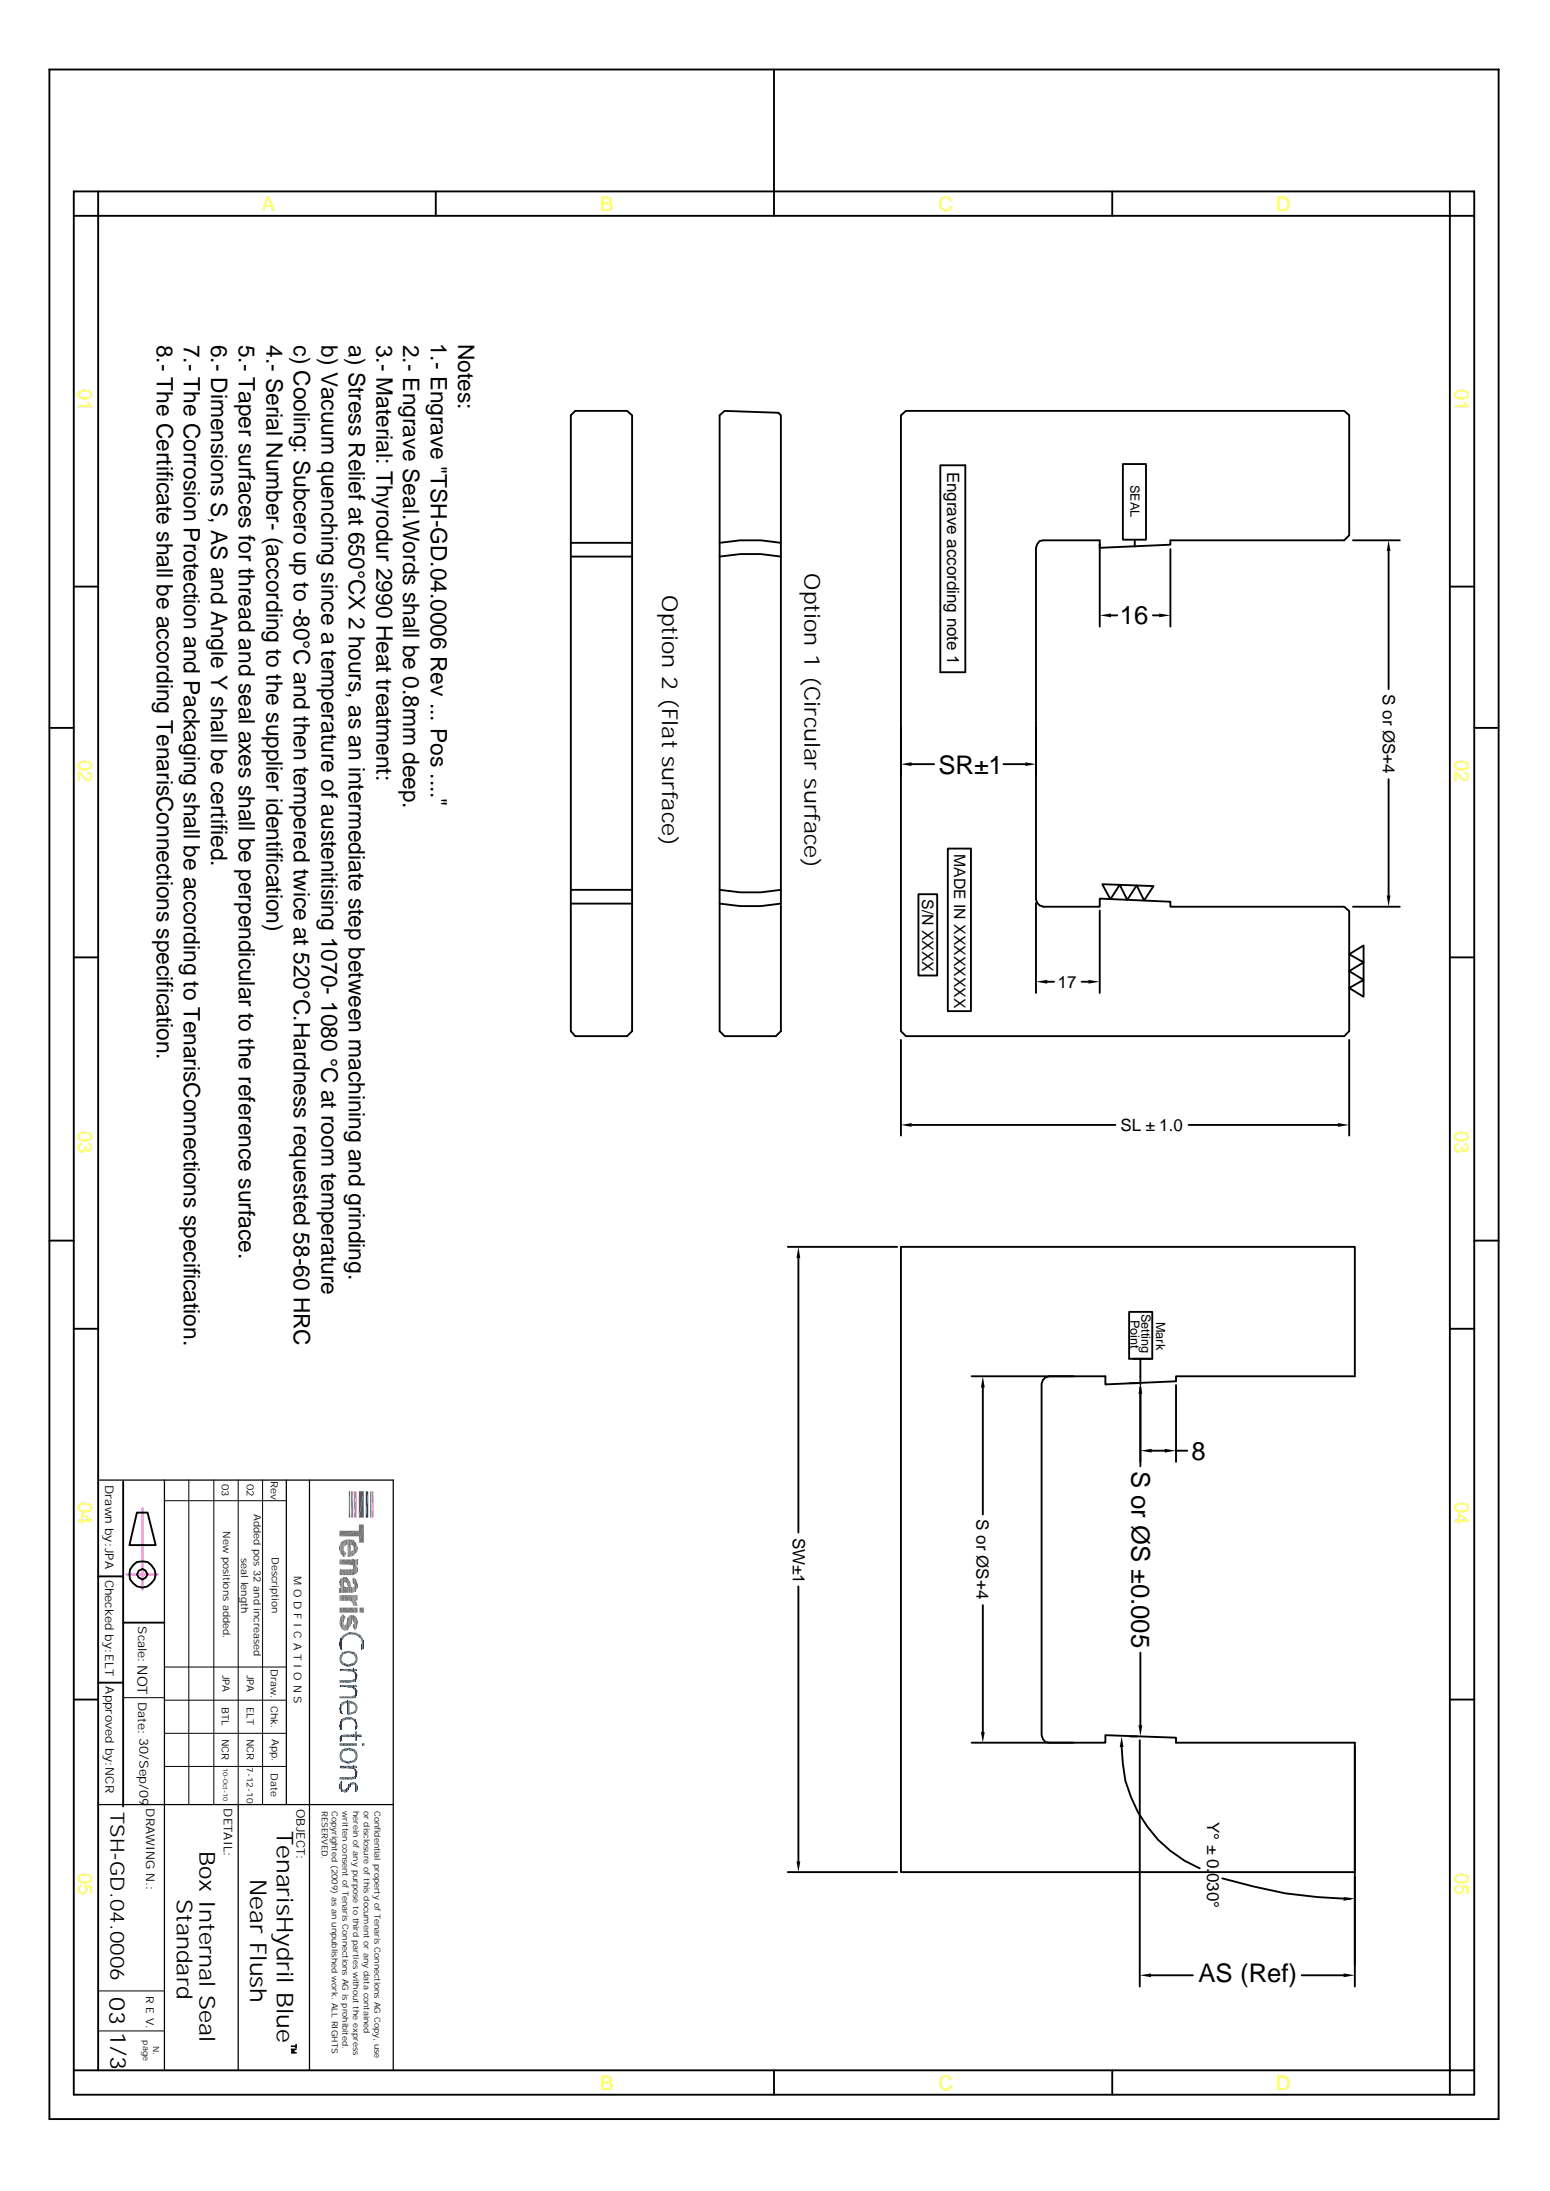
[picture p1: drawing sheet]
<svg xmlns="http://www.w3.org/2000/svg" width="210mm" height="297mm" viewBox="0 0 210 297" stroke-linecap="round" stroke-linejoin="round" font-family="sans-serif">
<g fill="none" stroke="#000" stroke-width=".25">
<path d="M6.7 9.4h196.2v277.5h-196.2zM104.8 9.4v19.8M10 25.9h189.6v257.7h-189.6zM10 29.2h189.6M13.3 25.9v254.4M59 25.9v3.3M150.6 25.9v3.3M196.3 25.9v254.4h-186.3M97.5 56.2v83.4M105.4 55.9l.3 .3v83.4M122 56.2l.7-.6h59.3l.7 .6v16.3l-.7 .7h-23.5v.6l-9.6 .4v-1h-7.6l-.5 .1-.3 .4-.2 .5v47.6l.2 .5 .3 .3 .5 .2h7.6v-1.1l9.6 .4v.7h23.5l.7 .6v16.2l-.7 .7h-59.3l-.7-.7zM10 79.4h3.3"/>
<path d="M97.5 75.4l2.7-.4h2.8l2.7 .4M97.5 73.5l2.7-.3h2.8l2.7 .3M152.1 62.8h3.1v10.3h-3.1zM153.7 73.2v.8M183.2 73.2h6.4M188 74.6v18.7M196.3 79.4h3.3M6.7 98.6h3.3M199.6 98.6h3.3M128.4 114.9h3.1v22h-3.1zM149.3 119.7l2.3 .1-1.2 2zM151.6 119.8l2.3 .1-1.2 1.9z"/>
<path d="M153.9 119.9l2.3 .1-1.3 1.9zM188 105.5v15.8M10 129.6h3.3M97.5 120.5l2.7 .3h2.8l2.7-.3M97.5 122.4l2.7 .3h2.8l2.7-.3M124.4 121.1h2.5v11h-2.5zM182.7 133.8l2-1.1v2.3zM182.7 131.5l2-1.2v2.4zM182.7 129.2l2-1.2v2.3zM183.2 122.8h6.4M196.3 129.6h3.3M122 140.8v13"/>
<path d="M123.4 152.3h27.6M161 152.3h20.2M182.7 140.8v13M6.7 168h3.3M10 179.9h3.3M122 168.8h61.5v17.6h-24.2v.6l-9.6 .5v-1.1h-7.6l-.5 .1-.4 .4-.1 .5v47.6l.1 .5 .4 .4 .5 .1h7.6v-1l9.6 .3v.7h24.2v17.5h-61.5zM196.3 179.9h3.3M199.6 168h3.3M154.4 186.4v1.1M10 230.1h3.3M151.9 236.6a17.6 17.6 0 0 0 10.6 16.4M196.3 230.1h3.3"/>
<path d="M165.5 254.4l4.3 1.1 4.3 .9 4.4 .5 4.4 .2M183.5 254.1v12M104.8 280.3v3.3M150.6 280.3v3.3M199.6 280.3h-3.3v3.3"/>
</g>
<path d="M188 73.2l.3 1.4h-.5zM187.8 121.3h.5l-.3 1.5zM122 152.3l1.4-.2v.5zM181.2 152.1l1.5 .2-1.5 .3zM151.9 235.1l.2 1.5h-.5zM181.9 256.9l1.6 .2-1.6 .3z" fill="#000"/>
<path d="M22.3 200.4v79.9M41.9 200.4v79.9M53.3 200.4v79.9M32.3 244.4v35.9" fill="none" stroke="#000" stroke-width=".17"/>
<g fill="#767676">
<path d="M48.4 212.2v.7z"/>
<path d="M48.4 211.2v.7z"/>
<path d="M48.3 212.1l.1 .1-.1 .8z"/>
<path d="M48.4 212.2v.7l-.1 .1z"/>
<path d="M48.3 211.2h.1l-.1 .7z"/>
<path d="M48.4 211.2v.7h-.1z"/>
<path d="M48.3 211.9v.2v1z"/>
<path d="M48.3 212.1v.9v.1z"/>
<path d="M48.3 211.2v.7z"/>
<path d="M48.2 211.9h.1l-.1 1.2z"/>
<path d="M48.3 211.9v1.2h-.1z"/>
<path d="M48.2 211.2h.1l-.1 .7z"/>
<path d="M48.3 211.2v.7h-.1z"/>
</g>
<path d="M48 211.2v2" fill="none" stroke="#767676" stroke-width=".25"/>
<g fill="#767676">
<path d="M47.9 212.3v.9z"/>
<path d="M47.9 211.2v1.1z"/>
<path d="M47.9 212.3l-.1 1v-.9z"/>
<path d="M47.9 212.3v.9l-.1 .1z"/>
<path d="M47.8 211.2h.1l-.1 .7z"/>
<path d="M47.9 211.2v1.1l-.1-.4z"/>
<path d="M47.8 211.2v.7z"/>
<path d="M47.6 212.5l.2-.1-.2 .9z"/>
<path d="M47.8 212.4v.9h-.2z"/>
<path d="M47.4 212.5h.2l-.2 .8z"/>
<path d="M47.6 212.5v.8h-.2z"/>
<path d="M47.4 212.5v.8z"/>
<path d="M47.2 212.5h.2l-.2 .8z"/>
<path d="M47.4 212.5v.8h-.2z"/>
<path d="M47 211.2h.8l-.8 .7z"/>
<path d="M47 211.9l.8-.7v.7z"/>
<path d="M46.8 212.5h.4l-.4 .8z"/>
<path d="M47.2 212.5v.8h-.4z"/>
<path d="M46.4 212.5h.4l-.4 .8z"/>
<path d="M46.8 212.5v.8h-.4z"/>
<path d="M46.2 211.2h.8l-.8 .7z"/>
<path d="M46.2 211.9l.8-.7v.7z"/>
<path d="M46.1 211.2h.1l-.1 .7z"/>
<path d="M46.2 211.2v.7h-.1z"/>
<path d="M46.1 212.5h.3l-.3 .8z"/>
<path d="M46.4 212.5v.8h-.3z"/>
<path d="M46.1 212.5v.8z"/>
<path d="M46.1 212.6l-.1 .6z"/>
<path d="M46.1 212.6v.7l-.1-.1z"/>
<path d="M46 211.2h.1l-.1 .7z"/>
<path d="M46.1 211.2v.7h-.1z"/>
</g>
<path d="M13.3 200.4h40" fill="none" stroke="#000" stroke-width=".17"/>
<path d="M49.7 201.9v3.6" fill="none" stroke="#0037dd" stroke-width=".34"/>
<path d="M50.5 201.9v3.6" fill="none" stroke="#dd00a5" stroke-width=".17"/>
<path d="M50.2 201.9v3.6" fill="none" stroke="#00b85c" stroke-width=".17"/>
<g fill="#767676">
<path d="M48.3 209.3l.2 .3-.2 .6z"/>
<path d="M48.3 209v.3v.9z"/>
<path d="M48.3 209.3v.9z"/>
<path d="M47.9 208.6l.4 .4-.4 1.6z"/>
<path d="M48.3 209v1.2l-.4 .4z"/>
<path d="M47.8 208.6h.1l-.1 .8z"/>
<path d="M47.9 208.6v1.2l-.1-.4z"/>
<path d="M47.9 209.8l-.1 .9v-.8z"/>
<path d="M47.9 209.8v.8l-.1 .1z"/>
<path d="M47.8 208.5v.8z"/>
<path d="M47.8 208.6v.8z"/>
<path d="M47.6 210.1l.2-.2-.2 .8z"/>
<path d="M47.8 209.9v.8h-.2z"/>
<path d="M47.5 210.1h.1l-.1 .6z"/>
<path d="M47.6 210.1v.6h-.1z"/>
<path d="M47.5 208.5h.3l-.3 .6z"/>
<path d="M47.8 208.5v.8l-.3-.2z"/>
</g>
<path d="M47.4 208.5v2.3" fill="none" stroke="#767676" stroke-width=".25"/>
<path d="M47.1 208.5v2.3M47.2 208.5v2.3" fill="none" stroke="#767676" stroke-width=".14"/>
<g fill="#767676">
<path d="M47 208.5h.1l-.1 .6z"/>
<path d="M47.1 208.5v.6h-.1z"/>
<path d="M46.7 210.2l.2 .1-.2 .4z"/>
<path d="M46.7 208.5h.3l-.3 .9z"/>
<path d="M47 208.5v.6l-.3 .3z"/>
<path d="M46.7 210.1v.1v.6z"/>
<path d="M46.7 210.2v.6z"/>
<path d="M46.6 210l.1 .1-.1 .6z"/>
<path d="M46.7 210.1v.7l-.1-.1z"/>
<path d="M46.6 209.6v1.1z"/>
<path d="M46.6 210v.7z"/>
<path d="M46.5 209.5l.1 .1-.1 1.1z"/>
<path d="M46.6 209.6v1.1h-.1z"/>
<path d="M46.5 208.6l.2-.1-.2 1z"/>
<path d="M46.7 208.5v.9l-.2 .1z"/>
<path d="M46.3 208.7l.2-.1-.2 2z"/>
</g>
<path d="M46.4 208.6v2.1" fill="none" stroke="#767676" stroke-width=".17"/>
<g fill="#767676">
<path d="M46.1 208.9l.2-.2-.2 1.7z"/>
<path d="M46.3 208.7v1.9l-.2-.2z"/>
<path d="M46.1 208.9v1.3z"/>
<path d="M46.1 208.9v1.5v-.2z"/>
<path d="M46 209.4v.5z"/>
<path d="M46.1 209.2l-.1 .7z"/>
<path d="M46.1 209.2v1l-.1-.3z"/>
</g>
<path d="M47.7 201.9v3.6" fill="none" stroke="#0037dd" stroke-width=".17"/>
<path d="M47.3 201.9v3.6" fill="none" stroke="#00b85c" stroke-width=".17"/>
<path d="M48.1 201.9v3.6" fill="none" stroke="#dd00a5" stroke-width=".34"/>
<g fill="#767676">
<path d="M48.6 206.4h.7l-.7 2.5z"/>
<path d="M49.3 206.4v2.5h-.7z"/>
<path d="M46 207.3h2.6l-2.6 .7z"/>
<path d="M46 208l2.6-.7v.7z"/>
</g>
<g fill="#00b85c">
<path d="M48.6 201.9h.7l-.7 3.6z"/>
<path d="M49.3 201.9v3.6h-.7z"/>
</g>
<g fill="#0037dd">
<path d="M48.3 237.3l.1 .5-.1 .5z"/>
<path d="M48.2 237.1l.1 .2-.1 1.1z"/>
<path d="M48.3 237.3v1l-.1 .1z"/>
<path d="M48.2 237.8l-.1 .8z"/>
<path d="M48.1 236.9l.1 .2-.1 .4z"/>
<path d="M48.2 237.1v.7l-.1-.3z"/>
<path d="M48.1 238l-.2 .6v-.2z"/>
<path d="M48.1 238v.6h-.2z"/>
<path d="M47.9 236.8l.2 .1-.2 .3z"/>
<path d="M48.1 236.9v.6l-.2-.3z"/>
<path d="M47.2 238.5l.7-.1-.7 .5z"/>
<path d="M47.2 238.9l.7-.5v.2z"/>
<path d="M47.2 236.7l.7 .1-.7 .2z"/>
<path d="M47.2 237l.7-.2v.4z"/>
<path d="M46.5 238.4l.7 .1-.7 .1z"/>
<path d="M46.5 238.6l.7-.1v.4z"/>
<path d="M46.5 236.8l.7-.1-.7 .5z"/>
<path d="M46.5 237.2l.7-.5v.3z"/>
<path d="M46.3 238l.2 .4-.2 .2z"/>
<path d="M46.5 238.4v.2h-.2z"/>
<path d="M46.3 236.9l.2-.1-.2 .7z"/>
<path d="M46.5 236.8v.4l-.2 .3z"/>
<path d="M46.2 237.8l.1 .2-.1 .4z"/>
<path d="M46.3 238v.6l-.1-.2z"/>
<path d="M46.3 236.9l-.1 .9z"/>
<path d="M46.1 237.3v1l-.1-.5z"/>
<path d="M46.2 237.1l-.1 1.2v-1z"/>
<path d="M46.2 237.1v1.3l-.1-.1z"/>
<path d="M48.3 224.1l.1 .5-.1 .5z"/>
<path d="M48.2 224l.1 .1-.1 1.2z"/>
<path d="M48.3 224.1v1l-.1 .2z"/>
<path d="M48.2 224.6l-.1 .8z"/>
<path d="M48.2 224.6v.7l-.1 .1z"/>
<path d="M48.1 223.8l.1 .2-.1 .4z"/>
<path d="M48.2 224v.6l-.1-.2z"/>
<path d="M48.1 224.9l-.2 .6v-.4z"/>
<path d="M48.1 224.9v.5l-.2 .1z"/>
<path d="M47.9 223.7l.2 .1-.2 .2z"/>
<path d="M48.1 223.8v.6l-.2-.4z"/>
<path d="M47.2 225.4l.7-.3-.7 .6z"/>
<path d="M47.2 225.7l.7-.6v.4z"/>
<path d="M47.2 223.5l.7 .2-.7 .1z"/>
<path d="M47.2 223.8l.7-.1v.3z"/>
<path d="M46.5 225.1l.7 .3-.7 .1z"/>
<path d="M46.5 225.5l.7-.1v.3z"/>
<path d="M46.5 223.7l.7-.2-.7 .5z"/>
<path d="M46.5 224l.7-.5v.3z"/>
<path d="M46.3 224.9l.2 .2-.2 .3z"/>
<path d="M46.5 225.1v.4l-.2-.1z"/>
<path d="M46.3 223.8l.2-.1-.2 .7z"/>
<path d="M46.5 223.7v.3l-.2 .4z"/>
<path d="M46.2 224.6l.1 .3-.1 .4z"/>
<path d="M46.3 224.9v.5l-.1-.1z"/>
<path d="M46.3 223.8l-.1 .8z"/>
<path d="M46.1 224.1v1l-.1-.5z"/>
<path d="M46.2 224l-.1 1.1v-1z"/>
<path d="M46.2 224v1.3l-.1-.2z"/>
</g>
<g fill="#767676">
<path d="M48.3 219.2l.2 .4-.2 .5z"/>
<path d="M48.3 219.1v1.3z"/>
<path d="M48.3 219.2v1.2z"/>
<path d="M48.2 218.9l.1 .2-.1 1.6z"/>
<path d="M48.3 219.1v1.3l-.1 .3z"/>
<path d="M48.1 218.9h.1l-.1 1.8z"/>
<path d="M48.2 218.9v1.8h-.1z"/>
<path d="M47.9 218.8l.2 .1-.2 1.7z"/>
<path d="M48.1 218.9v1.8l-.2-.1z"/>
<path d="M47.9 220v.5z"/>
<path d="M47.9 220v.6z"/>
<path d="M47.9 218.8v.8z"/>
<path d="M47.9 218.8v1.2z"/>
<path d="M47.8 220.1v.3v-.2z"/>
<path d="M47.8 220.1h.1l-.1 .3z"/>
<path d="M47.9 220.1v.4l-.1-.1z"/>
<path d="M47.8 218.8h.1l-.1 .6z"/>
<path d="M47.9 218.8v.8l-.1-.2z"/>
<path d="M47.7 218.7l.1 .1-.1 .6z"/>
<path d="M47.8 218.8v.6h-.1z"/>
<path d="M47.7 218.7v.9z"/>
<path d="M47.6 218.7h.1l-.1 .9z"/>
<path d="M47.7 218.7v.9h-.1z"/>
<path d="M47.6 218.7v1.1z"/>
<path d="M47.5 218.7h.1l-.1 1.4z"/>
<path d="M47.6 218.7l-.1 1.4z"/>
<path d="M47.3 218.8l.2-.1-.2 1.6z"/>
<path d="M47.5 218.7v1.4l-.2 .2z"/>
<path d="M47.3 218.8l-.2 1.9v-1.6z"/>
<path d="M47.3 218.8v1.5l-.2 .4z"/>
<path d="M47.1 219.1v1.6z"/>
<path d="M47.1 219.1l-.1 1.6z"/>
<path d="M47.1 219.1v1.6h-.1z"/>
<path d="M47 219.6l-.1 1.1z"/>
<path d="M47 219.6v1.1h-.1z"/>
<path d="M46.7 218.9l.1 .1-.1 .1z"/>
<path d="M46.7 220.1l.2-.2-.2 .9z"/>
<path d="M46.9 219.9v.8l-.2 .1z"/>
<path d="M46.7 220.1v.7z"/>
<path d="M46.6 218.7l.1 .2-.1 .6z"/>
<path d="M46.7 218.9v.2l-.1 .4z"/>
<path d="M46.6 220l.1 .1-.1 .6z"/>
<path d="M46.7 220.1v.7l-.1-.1z"/>
<path d="M46.6 218.7v.9z"/>
<path d="M46.5 219.7l.1 .3-.1 .7z"/>
<path d="M46.6 220v.7h-.1z"/>
<path d="M46.5 218.6l.1 .1-.1 1z"/>
<path d="M46.6 218.7v.9l-.1 .1z"/>
</g>
<path d="M46.4 218.5v2.2" fill="none" stroke="#767676" stroke-width=".14"/>
<g fill="#767676">
<path d="M46.1 219v1.1l-.1-.2z"/>
<path d="M46.3 218.7l-.2 1.4v-1.1z"/>
<path d="M46.3 218.7v2l-.2-.6z"/>
<path d="M48.3 217.2l.1 .2h-.1z"/>
<path d="M48.3 216l.1 .1-.1 .6z"/>
<path d="M48.4 216.1v.6h-.1z"/>
<path d="M48.2 216.8l.1 .4-.1 .2z"/>
<path d="M48.3 217.2v.2h-.1z"/>
<path d="M48.2 216h.1l-.1 .8z"/>
<path d="M48.3 216v.7l-.1 .1z"/>
<path d="M48 216h.2l-.2 1.4z"/>
<path d="M48.2 216v1.4h-.2z"/>
<path d="M47.9 216h.1l-.1 1.4z"/>
<path d="M48 216v1.4h-.1z"/>
<path d="M47.8 216h.1l-.1 1.4z"/>
<path d="M47.9 216v1.4h-.1z"/>
<path d="M47.8 216v1.2z"/>
<path d="M47.8 216v1.4v-.2z"/>
<path d="M47.7 216h.1l-.1 .9z"/>
<path d="M47.8 216v1.2l-.1-.3z"/>
<path d="M47.4 216h.3l-.3 .8z"/>
<path d="M47.7 216v.9l-.3-.1z"/>
<path d="M47.2 216h.2l-.2 .8z"/>
<path d="M47.4 216v.8h-.2z"/>
<path d="M46.7 216h.5l-.5 .8z"/>
<path d="M47.2 216v.8h-.5z"/>
<path d="M46.2 216h.5l-.5 .8z"/>
<path d="M46.7 216v.8h-.5z"/>
<path d="M46.1 216h.1l-.1 .8z"/>
<path d="M46.2 216v.8h-.1z"/>
<path d="M46.1 216v.8z"/>
<path d="M46 216.1l.1-.1-.1 .8z"/>
<path d="M46.1 216v.8h-.1z"/>
<path d="M48.4 214.5v.5z"/>
<path d="M48.2 213.8l.2 .7-.2 .9z"/>
<path d="M48.4 214.5v.5l-.2 .4z"/>
<path d="M48.2 213.8v1.7z"/>
<path d="M48 213.7l.2 .1-.2 1.8z"/>
<path d="M48.2 213.8v1.7l-.2 .1z"/>
<path d="M48 214.6l-.1 1z"/>
<path d="M48 214.6v1h-.1z"/>
<path d="M47.9 213.7h.1l-.1 .8z"/>
<path d="M48 213.7v.9l-.1-.1z"/>
<path d="M47.9 213.7v.7z"/>
<path d="M47.9 213.7v.8z"/>
<path d="M47.8 214.9h.1l-.1 .8z"/>
<path d="M47.9 214.9v.7l-.1 .1z"/>
<path d="M47.8 215v-.1v.8z"/>
<path d="M47.8 214.9v.8z"/>
<path d="M47.8 213.6l.1 .1-.1 .6z"/>
<path d="M47.9 213.7v.7l-.1-.1z"/>
<path d="M47.6 215h.2l-.2 .7z"/>
<path d="M47.8 215v.7h-.2z"/>
<path d="M47.6 215v.7z"/>
<path d="M47.6 214.9v.8z"/>
<path d="M47.5 214.6l.1 .3-.1 .8z"/>
<path d="M47.6 214.9v.8h-.1z"/>
<path d="M47.4 214.2l.1 .4-.1 1.1z"/>
<path d="M47.5 214.6v1.1h-.1z"/>
<path d="M47.2 213.8l.2 .4-.2 1.5z"/>
<path d="M47.4 214.2v1.5h-.2z"/>
<path d="M47 214.9l.2 .1-.2 .7z"/>
<path d="M47.2 215v.7h-.2z"/>
<path d="M47 213.6l.2 .2-.2 .7z"/>
<path d="M47.2 213.8v1.2l-.2-.5z"/>
<path d="M47 213.6v.8z"/>
<path d="M47 213.6v.9z"/>
<path d="M46.7 213.5l.3 .1-.3 .6z"/>
<path d="M47 213.6v.8l-.3-.2z"/>
<path d="M46.7 214.9h.3l-.3 .8z"/>
<path d="M47 214.9v.8h-.3z"/>
<path d="M46.7 214.9v.8z"/>
<path d="M46.6 213.5h.1l-.1 .8z"/>
<path d="M46.7 213.5v.7l-.1 .1z"/>
<path d="M46.5 214.6l.2 .3-.2 .8z"/>
<path d="M46.7 214.9v.8h-.2z"/>
<path d="M46.5 213.5h.1l-.1 1.1z"/>
<path d="M46.6 213.5l-.1 1.1z"/>
<path d="M46.5 214.6v1.1z"/>
<path d="M46.5 213.5v1.1z"/>
</g>
<path d="M46.4 213.6v2.1M46.4 213.5v2.2" fill="none" stroke="#767676" stroke-width=".14"/>
<g fill="#767676">
<path d="M46.2 213.7h.1l-.1 2z"/>
<path d="M46.3 213.7v2h-.1z"/>
<path d="M46.1 215.1h.1l-.1 .6z"/>
<path d="M46.2 215.1v.6h-.1z"/>
<path d="M46.1 215.1v.6z"/>
<path d="M46.1 213.8l.1-.1-.1 1.1z"/>
<path d="M46.2 213.7v1.4l-.1-.3z"/>
<path d="M46.1 213.8v.9z"/>
<path d="M46.1 213.8v1z"/>
<path d="M46 215.1h.1l-.1 .6z"/>
<path d="M46.1 215.1v.6h-.1z"/>
<path d="M46 214.1v.5z"/>
<path d="M46 215.1v.6z"/>
<path d="M46.1 214l-.1 .6z"/>
<path d="M46.1 214v.7l-.1-.1z"/>
<path d="M48.7 217.7h.6l-.6 .7z"/>
<path d="M49.3 217.7v.7h-.6z"/>
<path d="M48 217.7h.4l-.4 .7z"/>
<path d="M48.4 217.7v.7h-.4z"/>
<path d="M47.2 217.7h.8l-.8 .7z"/>
<path d="M47.2 218.4l.8-.7v.7z"/>
<path d="M46.4 217.7h.8l-.8 .7z"/>
<path d="M46.4 218.4l.8-.7v.7z"/>
<path d="M46 217.7h.4l-.4 .7z"/>
<path d="M46.4 217.7v.7h-.4z"/>
</g>
<g fill="#0037dd">
<path d="M49.3 222.5v.2z"/>
<path d="M49.2 222.1l.1 .4-.1 .7z"/>
<path d="M49.3 222.5l-.1 .7z"/>
<path d="M49.2 222.1v1.1z"/>
<path d="M49.1 221.8l.1 .3-.1 1.3z"/>
<path d="M49.2 222.1v1.1l-.1 .2z"/>
<path d="M49 221.8h.1l-.1 1.6z"/>
<path d="M49.1 221.8v1.6h-.1z"/>
<path d="M49 222.7v.7z"/>
<path d="M48.9 223.2v.2z"/>
<path d="M49 222.9l-.1 .5z"/>
<path d="M49 222.9v.5h-.1z"/>
<path d="M48.9 221.6l.1 .2-.1 .3z"/>
<path d="M49 221.8v.9l-.1-.6z"/>
<path d="M48.9 221.4v.2v.3z"/>
<path d="M48.9 221.6v.5v-.2z"/>
<path d="M48.5 221.2l.4 .2-.4 .2z"/>
<path d="M48.5 221.6l.4-.2v.5z"/>
<path d="M48.2 221.1l.3 .1-.3 .2z"/>
<path d="M48.2 221.4l.3-.2v.4z"/>
<path d="M47.9 221.1h.3l-.3 .2z"/>
<path d="M48.2 221.1v.3l-.3-.1z"/>
<path d="M47.2 221l.7 .1-.7 .2z"/>
<path d="M47.2 221.3l.7-.2v.2z"/>
<path d="M47.2 221.1v-.1v.3z"/>
<path d="M47.2 221v.3z"/>
<path d="M46.7 221.3l.5-.2-.5 .6z"/>
<path d="M47.2 221.1v.2l-.5 .4z"/>
<path d="M46.6 221.3h.1l-.1 .5z"/>
<path d="M46.7 221.3l-.1 .5z"/>
<path d="M46.3 223.2l.1 .2h-.1z"/>
<path d="M46.6 221.3l-.3 .9v-.5z"/>
<path d="M46.6 221.3v.5l-.3 .4z"/>
<path d="M46.3 223v.4z"/>
<path d="M46.3 223.2v.2z"/>
<path d="M46.2 222.7l.1 .3-.1 .4z"/>
<path d="M46.3 223v.4h-.1z"/>
<path d="M46.3 221.7l-.1 .8v-.7z"/>
<path d="M46.3 221.7l-.1 .8z"/>
<path d="M46.2 222.7v.7z"/>
<path d="M46.2 221.8v.9z"/>
<path d="M46.1 221.9l.1-.1-.1 1.6z"/>
<path d="M46.2 221.8v1.6h-.1z"/>
<path d="M46.1 221.9v1.4z"/>
<path d="M46.1 221.9v1.5z"/>
<path d="M46.1 221.9l-.1 1z"/>
<path d="M46.1 221.9v1.4l-.1-.4z"/>
<path d="M46 222.3v.6z"/>
<path d="M49 236.1h.4l-.4 .3z"/>
<path d="M49 236.4l.4-.3v.3z"/>
<path d="M48 236.1h.3l-.3 .3z"/>
<path d="M48 236.4l.3-.3v.3z"/>
<path d="M47.2 236.1h.8l-.8 .3z"/>
<path d="M47.2 236.4l.8-.3v.3z"/>
<path d="M46.4 236.1h.8l-.8 .3z"/>
<path d="M46.4 236.4l.8-.3v.3z"/>
<path d="M46 236.1h.4l-.4 .3z"/>
<path d="M46 236.4l.4-.3v.3z"/>
<path d="M48.3 233.3l.1 .5-.1 .2z"/>
<path d="M48.3 233.3v.8z"/>
<path d="M48.2 232.9l.1 .4-.1 .8z"/>
<path d="M48.3 233.3v.8h-.1z"/>
<path d="M48.2 233.7v.5z"/>
<path d="M48.1 232.8l.1 .1-.1 .4z"/>
<path d="M48.2 232.9v.8l-.1-.4z"/>
<path d="M48.1 234.1v.1z"/>
<path d="M48.2 233.9l-.1 .3z"/>
<path d="M48.2 233.9v.3h-.1z"/>
<path d="M48.1 232.8v.5z"/>
<path d="M47.8 232.7l.3 .1-.3 .1z"/>
<path d="M47.8 232.9l.3-.1v.5z"/>
<path d="M47.6 232.5l.2 .2-.2 .1z"/>
<path d="M47.6 232.8l.2-.1v.2z"/>
<path d="M47.4 232.5h.2l-.2 .3z"/>
<path d="M47.6 232.5v.3h-.2z"/>
<path d="M47 232.5h.4l-.4 .3z"/>
<path d="M47 232.8l.4-.3v.3z"/>
<path d="M46.9 232.5h.1l-.1 .3z"/>
<path d="M47 232.5v.3h-.1z"/>
<path d="M46.5 232.7l.4-.2-.4 .5z"/>
<path d="M46.9 232.5v.3l-.4 .2z"/>
<path d="M46.4 232.7h.1l-.1 .4z"/>
<path d="M46.5 232.7l-.1 .4z"/>
<path d="M46.3 234v.2z"/>
<path d="M46.2 232.8l.2-.1-.2 .7z"/>
<path d="M46.4 232.7v.4l-.2 .3z"/>
<path d="M46.2 233.8l.1 .2-.1 .2z"/>
<path d="M46.3 234v.2h-.1z"/>
<path d="M46.2 232.8v.7z"/>
<path d="M46.2 233.7v.5z"/>
<path d="M46.2 233.8v.4z"/>
<path d="M46.2 232.9v.8z"/>
<path d="M46.1 233.1l.1-.2-.1 1.3z"/>
<path d="M46.2 232.9v1.3h-.1z"/>
<path d="M46.1 233.1v1.1z"/>
<path d="M46 233.6v.3z"/>
<path d="M46.1 233.2l-.1 .7z"/>
<path d="M46.1 233.2v1l-.1-.3z"/>
<path d="M48.3 231l.1 .2-.1 .5z"/>
<path d="M48.3 230.7v.3v.7z"/>
<path d="M48.3 231v.7z"/>
<path d="M48.2 230.6l.1 .1-.1 1.2z"/>
<path d="M48.3 230.7v1l-.1 .2z"/>
<path d="M48.1 230.6h.1l-.1 .4z"/>
<path d="M48.2 230.6v.8l-.1-.4z"/>
<path d="M48.2 231.4l-.1 .6z"/>
<path d="M48.2 231.4v.5l-.1 .1z"/>
<path d="M47.9 231.7l.2-.1-.2 .4z"/>
<path d="M48.1 231.6v.4h-.2z"/>
<path d="M47.9 230.5l.2 .1-.2 .2z"/>
<path d="M48.1 230.6v.4l-.2-.2z"/>
<path d="M47.8 230.4l.1 .1-.1 .2z"/>
<path d="M47.9 230.5v.3l-.1-.1z"/>
<path d="M47.5 231.9l.4-.2-.4 .5z"/>
<path d="M47.5 232.2l.4-.5v.3z"/>
<path d="M47.4 230.3l.4 .1-.4 .2z"/>
<path d="M47.4 230.6l.4-.2v.3z"/>
<path d="M47.3 231.9h.2l-.2 .3z"/>
<path d="M47.5 231.9v.3h-.2z"/>
<path d="M47.3 230.3h.1l-.1 .3z"/>
<path d="M47.4 230.3v.3h-.1z"/>
<path d="M47.2 230.3h.1l-.1 2z"/>
<path d="M47.3 230.3v1.9l-.1 .1z"/>
<path d="M47.2 230.3v2z"/>
<path d="M47.1 230.3h.1l-.1 2z"/>
<path d="M47.2 230.3v2h-.1z"/>
<path d="M47.1 230.3v1.8z"/>
<path d="M47.1 230.3v2z"/>
<path d="M47.1 230.3v.3z"/>
<path d="M47.1 230.3v.5z"/>
<path d="M46.8 230.3h.3l-.3 .3z"/>
<path d="M47.1 230.3v.3h-.3z"/>
<path d="M46.7 230.4l.1-.1-.1 .3z"/>
<path d="M46.8 230.3v.3h-.1z"/>
<path d="M46.4 230.5l.3-.1-.3 .5z"/>
<path d="M46.7 230.4v.2l-.3 .3z"/>
<path d="M46.3 232h.1z"/>
<path d="M46.3 230.5h.1l-.1 .5z"/>
<path d="M46.4 230.5v.4l-.1 .1z"/>
<path d="M46.2 231.7l.1 .3h-.1z"/>
<path d="M46.2 232h.1z"/>
<path d="M46.2 231.2v.8z"/>
<path d="M46.2 231.7v.3z"/>
<path d="M46.3 230.5l-.1 .7z"/>
<path d="M46.1 230.8l.1-.2-.1 1.4z"/>
<path d="M46.2 230.6v1.4h-.1z"/>
<path d="M46.1 230.8v1.1z"/>
<path d="M46.1 230.8v1.2z"/>
<path d="M46 231.3v.3z"/>
<path d="M46.1 230.9l-.1 .7z"/>
<path d="M46.1 230.9v1l-.1-.3z"/>
<path d="M48.3 226.8h.1l-.1 .4z"/>
<path d="M48.3 226.7v.6z"/>
<path d="M48.3 226.8v.5z"/>
<path d="M48.3 226.1v.1z"/>
<path d="M48.3 226v.1v.1z"/>
<path d="M48.2 226.4l.1 .3-.1 .8z"/>
<path d="M48.3 226.7v.6l-.1 .2z"/>
<path d="M48.2 226.4v1.1z"/>
<path d="M48.2 226.8l-.1 .8z"/>
<path d="M48.2 226.8v.7l-.1 .1z"/>
<path d="M48.1 226.3l.1 .1-.1 .4z"/>
<path d="M48.2 226.4v.4h-.1z"/>
<path d="M48.1 226h.2l-.2 .2z"/>
<path d="M48.3 226v.2h-.2z"/>
<path d="M48.1 227.3v.4z"/>
<path d="M47.9 227.3h.2l-.2 .5z"/>
<path d="M48.1 227.3v.4l-.2 .1z"/>
<path d="M47.9 226.2l.2 .1-.2 .2z"/>
<path d="M48.1 226.3v.5l-.2-.3z"/>
<path d="M47.9 226h.2l-.2 .2z"/>
<path d="M48.1 226v.2h-.2z"/>
<path d="M47.9 226v.4z"/>
<path d="M47.9 226v.5z"/>
<path d="M47.8 226h.1l-.1 .4z"/>
<path d="M47.9 226v.4h-.1z"/>
<path d="M47.7 227.5l.2-.2-.2 .5z"/>
<path d="M47.9 227.3v.5h-.2z"/>
<path d="M47.6 226h.2l-.2 .3z"/>
<path d="M47.8 226v.4l-.2-.1z"/>
<path d="M47.5 227.5h.2l-.2 .4z"/>
<path d="M47.7 227.5v.3l-.2 .1z"/>
<path d="M47.2 227.5h.3l-.3 .4z"/>
<path d="M47.5 227.5v.4h-.3z"/>
<path d="M47.1 226h.5l-.5 .3z"/>
<path d="M47.1 226.3l.5-.3v.3z"/>
<path d="M46.9 226h.2l-.2 .2z"/>
<path d="M47.1 226v.3l-.2-.1z"/>
<path d="M46.7 227.5h.5l-.5 .4z"/>
<path d="M46.7 227.9l.5-.4v.4z"/>
<path d="M46.3 227.5h.4l-.4 .4z"/>
<path d="M46.7 227.5v.4h-.4z"/>
<path d="M46.2 227.5h.1l-.1 .4z"/>
<path d="M46.3 227.5v.4h-.1z"/>
<path d="M46.1 226h.8l-.8 .2z"/>
<path d="M46.1 226.2l.8-.2v.2z"/>
<path d="M46.1 226v.2z"/>
<path d="M46.1 226.1v.1h-.1z"/>
<path d="M46.1 227.5h.1l-.1 .4z"/>
<path d="M46.2 227.5v.4h-.1z"/>
<path d="M46 227.5h.1l-.1 .4z"/>
<path d="M46.1 227.5v.4h-.1z"/>
<path d="M48.3 228.9l.1 .1-.1 .4z"/>
<path d="M48.3 228.9v.6z"/>
<path d="M48.3 228.3v.1z"/>
<path d="M48.3 228.2v.1v.1z"/>
<path d="M48.2 228.6l.1 .3-.1 .8z"/>
<path d="M48.3 228.9v.6l-.1 .2z"/>
<path d="M48.2 228.6v1.1z"/>
<path d="M48.2 229l-.1 .8z"/>
<path d="M48.2 229v.7l-.1 .1z"/>
<path d="M48.1 228.5l.1 .1-.1 .4z"/>
<path d="M48.2 228.6v.4h-.1z"/>
<path d="M48.1 228.2h.2l-.2 .2z"/>
<path d="M48.3 228.2v.2h-.2z"/>
<path d="M48.1 229.5v.4z"/>
<path d="M47.9 229.5h.2l-.2 .5z"/>
<path d="M48.1 229.5v.4l-.2 .1z"/>
<path d="M47.9 228.4l.2 .1-.2 .2z"/>
<path d="M48.1 228.5v.5l-.2-.3z"/>
<path d="M47.9 228.2h.2l-.2 .2z"/>
<path d="M48.1 228.2v.2h-.2z"/>
<path d="M47.9 228.2v.4z"/>
<path d="M47.9 228.2v.5z"/>
<path d="M47.8 228.2h.1l-.1 .4z"/>
<path d="M47.9 228.2v.4h-.1z"/>
<path d="M47.7 229.7l.2-.2-.2 .5z"/>
<path d="M47.9 229.5v.5h-.2z"/>
<path d="M47.6 228.2h.2l-.2 .3z"/>
<path d="M47.8 228.2v.4l-.2-.1z"/>
<path d="M47.5 229.7h.2l-.2 .3z"/>
<path d="M47.7 229.7v.3h-.2z"/>
<path d="M47.2 229.7h.3l-.3 .3z"/>
<path d="M47.5 229.7v.3h-.3z"/>
<path d="M47.1 228.2h.5l-.5 .3z"/>
<path d="M47.1 228.5l.5-.3v.3z"/>
<path d="M46.9 228.2h.2l-.2 .2z"/>
<path d="M47.1 228.2v.3l-.2-.1z"/>
<path d="M46.7 229.7h.5l-.5 .3z"/>
<path d="M46.7 230l.5-.3v.3z"/>
<path d="M46.3 229.7h.4l-.4 .3z"/>
<path d="M46.3 230l.4-.3v.3z"/>
<path d="M46.2 229.7h.1l-.1 .3z"/>
<path d="M46.3 229.7v.3h-.1z"/>
<path d="M46.1 228.2h.8l-.8 .2z"/>
<path d="M46.1 228.4l.8-.2v.2z"/>
<path d="M46.1 228.2v.2z"/>
<path d="M46.1 228.3v.1h-.1z"/>
<path d="M46.1 229.7h.1l-.1 .3z"/>
<path d="M46.2 229.7v.3h-.1z"/>
<path d="M46 229.7h.1l-.1 .3z"/>
<path d="M46.1 229.7v.3h-.1z"/>
<path d="M48.9 234.9l.1 .3h-.1z"/>
<path d="M48.3 234.9h.6l-.6 .3z"/>
<path d="M48.3 235.2l.6-.3v.3z"/>
<path d="M48.1 234.5h.2l-.2 1.2z"/>
<path d="M48.3 234.5v1.2h-.2z"/>
<path d="M47.9 234.9h.2l-.2 .3z"/>
<path d="M48.1 234.9v.3h-.2z"/>
<path d="M47.9 234.9v.3z"/>
<path d="M47.4 234.9h.5l-.5 .3z"/>
<path d="M47.4 235.2l.5-.3v.3z"/>
<path d="M47.3 234.9h.1l-.1 .3z"/>
<path d="M47.4 234.9v.3h-.1z"/>
<path d="M47 234.9h.3l-.3 .3z"/>
<path d="M47 235.2l.3-.3v.3z"/>
<path d="M46.8 234.9h.2l-.2 .3z"/>
<path d="M47 234.9v.3h-.2z"/>
<path d="M46.7 234.9h.1l-.1 .3z"/>
<path d="M46.8 234.9v.3h-.1z"/>
<path d="M46.6 234.9h.1l-.1 .3z"/>
<path d="M46.7 234.9v.3h-.1z"/>
<path d="M46.3 235l.3-.1-.3 .3z"/>
<path d="M46.6 234.9v.3h-.3z"/>
<path d="M46.2 235.5v.2z"/>
<path d="M46.2 235h.1l-.1 .4z"/>
<path d="M46.3 235l-.1 .4z"/>
<path d="M46.2 235v.5z"/>
<path d="M46.2 235v.7z"/>
<path d="M46.2 235l-.1 .8v-.7z"/>
<path d="M46.2 235v.7l-.1 .1z"/>
<path d="M46.1 235.1v.7l-.1-.4z"/>
<path d="M46.1 235.1v.7z"/>
</g>
<path d="M13.3 244.4h40" fill="none" stroke="#000" stroke-width=".17"/>
<g fill="#0037dd">
<path d="M48.4 241.9v.4z"/>
<path d="M48.4 241.7v.6z"/>
<path d="M48.3 241.7h.1l-.1 .9z"/>
<path d="M48.4 241.7l-.1 .9z"/>
<path d="M48.3 241.6v.1v1z"/>
<path d="M48.3 241.7v.9v.1z"/>
<path d="M48.2 241.4l.1 .2-.1 1z"/>
<path d="M48.3 241.6v1.1l-.1-.1z"/>
<path d="M48.2 241.4v1.2z"/>
<path d="M48.1 242.5v.1z"/>
<path d="M48.2 242.2l-.1 .4z"/>
<path d="M48.2 242.2v.4h-.1z"/>
<path d="M48.1 241.4h.1l-.1 .3z"/>
<path d="M48.2 241.4v.8l-.1-.5z"/>
<path d="M47.9 241.3l.2 .1-.2 .2z"/>
<path d="M48.1 241.4v.3l-.2-.1z"/>
<path d="M47.8 241.3h.1l-.1 .4z"/>
<path d="M47.9 241.3v.3l-.1 .1z"/>
<path d="M47.5 241.4l.3-.1-.3 .4z"/>
<path d="M47.8 241.3v.4h-.3z"/>
<path d="M47.5 241.4v.5z"/>
<path d="M47.5 241.4l-.3 .8v-.5z"/>
<path d="M47.5 241.4v.5l-.3 .3z"/>
<path d="M47.2 241.7v.6z"/>
<path d="M47.2 241.7l-.2 1v-.5z"/>
<path d="M47.2 241.7v.6l-.2 .4z"/>
<path d="M47 242.2v.5z"/>
<path d="M46.7 242.3l.3-.1-.3 .6z"/>
<path d="M47 242.2v.5l-.3 .1z"/>
<path d="M46.6 242.4l.1-.1-.1 .4z"/>
<path d="M46.7 242.3v.5l-.1-.1z"/>
<path d="M46.3 241.3h.1l-.1 .1z"/>
<path d="M46.3 242.2l.3 .2-.3 .2z"/>
<path d="M46.3 242.6l.3-.2v.3z"/>
<path d="M46.2 241.7l.1 .5-.1 .4z"/>
<path d="M46.3 242.2v.4h-.1z"/>
<path d="M46.2 241.2l.1 .1-.1 .4z"/>
<path d="M46.3 241.3l-.1 .4z"/>
<path d="M46.2 241.2v1.4z"/>
<path d="M46.1 241.2h.1l-.1 1.2z"/>
<path d="M46.2 241.2v1.4l-.1-.2z"/>
<path d="M46.1 241.3v-.1v1z"/>
<path d="M46.1 241.2v1.2v-.2z"/>
<path d="M46 241.6v.6z"/>
<path d="M46.1 241.3l-.1 .9z"/>
<path d="M46.1 241.3v.9h-.1z"/>
<path d="M48.3 239.9h.1l-.1 .5z"/>
<path d="M48.3 239.3v.1z"/>
<path d="M48.3 239.9v.7z"/>
<path d="M48.3 239.2v.2z"/>
<path d="M48.3 239.1v.1v.2z"/>
<path d="M48.2 239.5l.1 .4-.1 .8z"/>
<path d="M48.3 239.9v.7l-.1 .1z"/>
<path d="M48.2 239.5v1.2z"/>
<path d="M48.2 240l-.1 .8z"/>
<path d="M48.2 240v.7l-.1 .1z"/>
<path d="M48.1 239.5h.1l-.1 .4z"/>
<path d="M48.2 239.5v.5l-.1-.1z"/>
<path d="M48.1 239.1h.2l-.2 .3z"/>
<path d="M48.3 239.1v.3h-.2z"/>
<path d="M48.1 240.4v.4z"/>
<path d="M47.9 240.6l.2-.1-.2 .4z"/>
<path d="M48.1 240.5v.3l-.2 .1z"/>
<path d="M47.9 239.4l.2 .1-.2 .1z"/>
<path d="M48.1 239.5v.4l-.2-.3z"/>
<path d="M47.9 239.1h.2l-.2 .3z"/>
<path d="M48.1 239.1v.3h-.2z"/>
<path d="M47.9 239.1v.4z"/>
<path d="M47.9 239.1v.5z"/>
<path d="M47.8 239.1h.1l-.1 .4z"/>
<path d="M47.9 239.1v.4h-.1z"/>
<path d="M47.7 240.6h.2l-.2 .4z"/>
<path d="M47.9 240.6v.3l-.2 .1z"/>
<path d="M47.6 239.1h.2l-.2 .4z"/>
<path d="M47.8 239.1v.4h-.2z"/>
<path d="M47.5 240.6h.2l-.2 .4z"/>
<path d="M47.7 240.6v.4h-.2z"/>
<path d="M47.2 240.6h.3l-.3 .4z"/>
<path d="M47.5 240.6v.4h-.3z"/>
<path d="M47.1 239.1h.5l-.5 .4z"/>
<path d="M47.1 239.5l.5-.4v.4z"/>
<path d="M46.9 239.1h.2l-.2 .4z"/>
<path d="M47.1 239.1v.4h-.2z"/>
<path d="M46.7 240.6h.5l-.5 .4z"/>
<path d="M46.7 241l.5-.4v.4z"/>
<path d="M46.3 240.6h.4l-.4 .4z"/>
<path d="M46.7 240.6v.4h-.4z"/>
<path d="M46.2 240.6h.1l-.1 .4z"/>
<path d="M46.3 240.6v.4h-.1z"/>
<path d="M46.1 239.1h.8l-.8 .4z"/>
<path d="M46.1 239.5l.8-.4v.4z"/>
<path d="M46.1 239.1v.3z"/>
<path d="M46.1 239.1v.4v-.1z"/>
<path d="M46.1 239.3l-.1 .1z"/>
<path d="M46.1 240.6h.1l-.1 .4z"/>
<path d="M46.2 240.6v.4h-.1z"/>
<path d="M46 240.7l.1-.1-.1 .4z"/>
<path d="M46.1 240.6v.4h-.1z"/>
</g>
<g fill="none" stroke="#000" stroke-width=".14">
<path d="M22.3 203.2h16.5M25.6 200.4v44M29 200.4v44M32.3 200.4v44M35.6 200.4v44M16.7 229.9h5.6M22.3 230.2h16.5M22.3 225.7h16.5M22.3 234.7h16.5M22.3 239.2h16.5M13.3 269.6h9M13.3 275h9"/>
<path d="M39.5 277.5h.6l-.6 .2 .6 .3h-.6h.5l-.5-.3 .5-.1h-.5zM40 277h-.5v.1h.5M40 276.9h.1v.4h-.1z"/>
</g>
<path d="M38.8 200.4v44" fill="none" stroke="#000" stroke-width=".17"/>
<g fill="none" stroke="#000" stroke-width=".25">
<path d="M77.9 55.6h7l.7 .6v83.4l-.7 .7h-7l-.6-.7v-83.4zM105.4 55.9l-7.3-.3-.6 .6M77.3 73.5h8.3M77.3 75.4h8.3M127.3 63h3.4v28h-3.4zM148.9 73.7v11.2M158.5 74.4v10.5M122 98.5v6.5M140.3 98.5v6.5M150.5 83.3h.8M156.1 83.3h.9M123.4 103.5h3.1"/>
<path d="M135.9 103.5h3M77.3 120.5h8.3M77.3 122.4h8.3M97.5 139.6l.6 .7h7l.6-.7M140.3 122.3v12.2M141.8 132.9h.9M146.5 132.9h.9M148.9 123.3v11.2M106.7 168.8h14.8M108.1 170.4v37.1M152.9 177.6h3.1v6.4h-3.1zM131.6 186.4h13.8"/>
<path d="M133.1 187.9v17.2M153 187.3h1M154.4 184v2.4M154.4 187.8v10.8M156 196.4h1.7M159.3 187.6v10.4M159.3 196.4h1.5M13.3 213.5h3.4M16.7 219.7h5.6M16.7 200.6v44M18 211.9a1.77 1.77 0 0 1 2.9 .6l.2 .7a2.1 2.1 0 0 1-1.8 1.8l-.8-.2-.5-.4a1.74 1.74 0 0 1 0-2.5zM18.5 204.8h1.5l1.1 4.4h-3.6z"/>
<path d="M18.8 212.7l.5-.3 .4 .3 .3 .5-.3 .4-.4 .3-.5-.3-.3-.4zM108.1 214.8v37.3M133.1 217.4v17.1M13.3 227.9h3.4M131.6 236h13.8M153 235.1h1M154.3 235.6v33.4M154.4 223.8v9.8M183.5 236.5v32.5M106.7 253.5h14.8M155.9 267.5h5.6M176.3 267.5h5.6"/>
</g>
<g fill="#000">
<path d="M148.9 83.3l1.6-.2v.5zM157 83.1l1.5 .2-1.5 .3zM122 103.5l1.4-.3v.5zM138.9 103.2l1.4 .3-1.4 .2zM140.3 132.9l1.5-.2v.5zM147.4 132.7l1.5 .2-1.5 .3zM108.1 168.8l.3 1.6h-.5zM133.1 186.4l.3 1.5h-.6zM154.4 187.3l.3 1.4h-.5zM154.4 196.4l1.6-.2v.5zM157.7 196.2l1.6 .2-1.6 .3zM132.8 234.5h.6l-.3 1.5z"/>
<path d="M154.2 233.6h.5l-.3 1.5zM107.9 252.1h.5l-.3 1.4zM154.3 267.5l1.6-.3v.5zM181.9 267.2l1.6 .3-1.6 .2z"/>
</g>
<path d="M17.1 213.2h4.3M19.3 204.2v11" fill="none" stroke="#f0f" stroke-width=".25"/>
<g font-size="3.5">
<text x="151.6" y="84.5">16</text>
<text x="127.1" y="104.7">SR±1</text>
<text x="161.4" y="197.7">8</text>
<text x="153.2" y="199.2" transform="rotate(90 153.2 199.2)">S or ØS ±0.005</text>
<text x="162.3" y="268.4">AS (Ref)</text>
</g>
<g font-size="3.1">
<text x="21.3" y="46.7" transform="rotate(90 21.3 46.7)">8.- The Certificate shall be according TenarisConnections specification.</text>
<text x="24.9" y="46.7" transform="rotate(90 24.9 46.7)">7.- The Corrosion Protection and Packaging shall be according to TenarisConnections specification.</text>
<text x="28.6" y="46.7" transform="rotate(90 28.6 46.7)">6.- Dimensions S, AS and Angle Y shall be certified.</text>
<text x="32.3" y="46.7" transform="rotate(90 32.3 46.7)">5.- Taper surfaces for thread and seal axes shall be perpendicular to the reference surface.</text>
<text x="36.1" y="46.8" transform="rotate(90 36.1 46.8)">4.- Serial Number- (according to the supplier identification)</text>
<text x="39.8" y="46.8" transform="rotate(90 39.8 46.8)">c) Cooling: Subcero up to -80°C and then tempered twice at 520°C.Hardness requested 58-60 HRC</text>
<text x="43.5" y="46.8" transform="rotate(90 43.5 46.8)">b) Vacuum quenching since a temperature of austenitising 1070- 1080 °C at room temperature</text>
<text x="47.2" y="46.8" transform="rotate(90 47.2 46.8)">a) Stress Relief at 650°CX 2 hours, as an intermediate step between machining and grinding.</text>
<text x="51" y="46.7" transform="rotate(90 51 46.7)">3.- Material: Thyrodur 2990 Heat treatment:</text>
<text x="54.6" y="46.7" transform="rotate(90 54.6 46.7)">2.- Engrave Seal.Words shall be 0.8mm deep.</text>
<text x="58.3" y="46.4" transform="rotate(90 58.3 46.4)">1.- Engrave &quot;TSH-GD.04.0006 Rev ... Pos ....&quot;</text>
<text x="62.1" y="46.6" transform="rotate(90 62.1 46.6)">Notes:</text>
<text x="37.5" y="247.9" transform="rotate(90 37.5 247.9)">TenarisHydril Blue</text>
<text x="33.9" y="254.4" transform="rotate(90 33.9 254.4)">Near Flush</text>
</g>
<g font-size="3">
<text x="109" y="77.7" transform="rotate(90 109 77.7)">Option 1 (Circular surface)</text>
<text x="89.7" y="80.6" transform="rotate(90 89.7 80.6)">Option 2 (Flat surface)</text>
<text x="27" y="250.6" transform="rotate(90 27 250.6)">Box Internal Seal</text>
<text x="24" y="257.1" transform="rotate(90 24 257.1)">Standard</text>
<text x="14.8" y="270.4" transform="rotate(90 14.8 270.4)">03</text>
<text x="15" y="275.1" transform="rotate(90 15 275.1)">1/3</text>
</g>
<g font-size="2.7" fill="#ff0">
<text x="35.5" y="28.5">A</text>
<text x="81.3" y="28.5">B</text>
<text x="127.1" y="28.5">C</text>
<text x="172.8" y="28.5">D</text>
<text x="10.6" y="52.7" transform="rotate(90 10.6 52.7)">01</text>
<text x="197" y="52.7" transform="rotate(90 197 52.7)">01</text>
<text x="10.6" y="102.9" transform="rotate(90 10.6 102.9)">02</text>
<text x="197" y="102.9" transform="rotate(90 197 102.9)">02</text>
<text x="10.6" y="153.2" transform="rotate(90 10.6 153.2)">03</text>
<text x="197" y="153.2" transform="rotate(90 197 153.2)">03</text>
<text x="10.6" y="203.4" transform="rotate(90 10.6 203.4)">04</text>
<text x="197" y="203.4" transform="rotate(90 197 203.4)">04</text>
<text x="10.6" y="253.6" transform="rotate(90 10.6 253.6)">05</text>
<text x="197" y="253.6" transform="rotate(90 197 253.6)">05</text>
<text x="81.3" y="283.1">B</text>
<text x="127.1" y="283.1">C</text>
<text x="172.8" y="283.1">D</text>
</g>
<text font-size="2.7" x="15" y="245.4" transform="rotate(90 15 245.4)">TSH-GD.04.0006</text>
<g font-size="2.3">
<text x="128.3" y="63.9" transform="rotate(90 128.3 63.9)">Engrave according note 1</text>
<text x="187.3" y="94" transform="rotate(90 187.3 94)">S or ØS+4</text>
<text x="143.3" y="133.8">17</text>
<text x="151.7" y="153.1">SL ± 1.0</text>
<text x="107.4" y="208.2" transform="rotate(90 107.4 208.2)">SW±1</text>
<text x="132.2" y="205.8" transform="rotate(90 132.2 205.8)">S or ØS+4</text>
<text x="163.5" y="246.7" transform="rotate(90 163.5 246.7)">Y° ± 0.030°</text>
</g>
<g font-size="2.1">
<text x="129.2" y="115.7" transform="rotate(90 129.2 115.7)">MADE IN XXXXXXXX</text>
<text x="124.9" y="121.8" transform="rotate(90 124.9 121.8)">S/N XXXX</text>
</g>
<text font-size="1.9" x="18.6" y="225.5" transform="rotate(90 18.6 225.5)">NOT</text>
<g font-size="1.7">
<text x="153.1" y="65.6" transform="rotate(90 153.1 65.6)">SEAL</text>
<text x="153.1" y="178.7" transform="rotate(90 153.1 178.7)">Point</text>
<text x="154.6" y="177.9" transform="rotate(90 154.6 177.9)">Setting</text>
<text x="156.5" y="179" transform="rotate(90 156.5 179)">Mark</text>
</g>
<g font-size="1.6">
<text x="14.2" y="201.1" transform="rotate(90 14.2 201.1)">Drawn by:JPA</text>
<text x="14.2" y="213.9" transform="rotate(90 14.2 213.9)">Checked by:ELT</text>
<text x="18.7" y="220.2" transform="rotate(90 18.7 220.2)">Scale:</text>
<text x="14.3" y="228.4" transform="rotate(90 14.3 228.4)">Approved by:NCR</text>
<text x="18.7" y="230.5" transform="rotate(90 18.7 230.5)">Date: 30/Sep/09</text>
<text x="19.8" y="244.9" transform="rotate(90 19.8 244.9)">DRAWING N.:</text>
<text x="30.3" y="244.9" transform="rotate(90 30.3 244.9)">DETAIL:</text>
<text x="40.1" y="245" transform="rotate(90 40.1 245)">OBJECT:</text>
</g>
<g font-size="1.5">
<text x="39.8" y="213.4" transform="rotate(90 39.8 213.4)">M O D F I C A T I O N S</text>
<text x="19.8" y="270.3" transform="rotate(90 19.8 270.3)">R E V.</text>
</g>
<g font-size="1.4">
<text x="30.1" y="200.9" transform="rotate(90 30.1 200.9)">03</text>
<text x="33.4" y="200.9" transform="rotate(90 33.4 200.9)">02</text>
<text x="36.7" y="200.5" transform="rotate(90 36.7 200.5)">Rev</text>
<text x="30.2" y="207.4" transform="rotate(90 30.2 207.4)">New positions added.</text>
<text x="34.4" y="205" transform="rotate(90 34.4 205)">Added pos 32 and increased</text>
<text x="32.7" y="211" transform="rotate(90 32.7 211)">seal length</text>
<text x="36.8" y="210.8" transform="rotate(90 36.8 210.8)">Description</text>
<text x="30.1" y="226.8" transform="rotate(90 30.1 226.8)">JPA</text>
<text x="33.4" y="226.8" transform="rotate(90 33.4 226.8)">JPA</text>
<text x="36.7" y="226" transform="rotate(90 36.7 226)">Draw.</text>
<text x="30.1" y="231.2" transform="rotate(90 30.1 231.2)">BTL</text>
<text x="33.4" y="231.2" transform="rotate(90 33.4 231.2)">ELT</text>
<text x="36.7" y="231" transform="rotate(90 36.7 231)">Chk.</text>
<text x="30.1" y="235.5" transform="rotate(90 30.1 235.5)">NCR</text>
<text x="33.4" y="235.5" transform="rotate(90 33.4 235.5)">NCR</text>
<text x="36.8" y="235.5" transform="rotate(90 36.8 235.5)">App.</text>
<text x="36.7" y="240.1" transform="rotate(90 36.7 240.1)">Date</text>
</g>
<text font-size="1.2" x="33.4" y="239.3" transform="rotate(90 33.4 239.3)">7-12-10</text>
<g font-size="1.1">
<text x="43.6" y="245.2" transform="rotate(90 43.6 245.2)">RESERVED.</text>
<text x="45" y="245.2" transform="rotate(90 45 245.2)">Copyrighted (2009) as an unpublished work. ALL RIGHTS</text>
<text x="46.4" y="245.3" transform="rotate(90 46.4 245.3)">written consent of Tenaris Connections AG is prohibited.</text>
<text x="47.8" y="245.2" transform="rotate(90 47.8 245.2)">herein of any purpose to third parties without the express</text>
<text x="49.3" y="245.2" transform="rotate(90 49.3 245.2)">or disclosure of this document or any data contained</text>
<text x="50.7" y="245.2" transform="rotate(90 50.7 245.2)">Confidential property of Tenaris Connections AG Copy, use</text>
<text x="19.4" y="276.3" transform="rotate(90 19.4 276.3)">page</text>
<text x="20.7" y="277" transform="rotate(90 20.7 277)">N.</text>
</g>
<text font-size=".9" x="30.2" y="239.4" transform="rotate(90 30.2 239.4)">10-Oct-10</text>
</svg>
